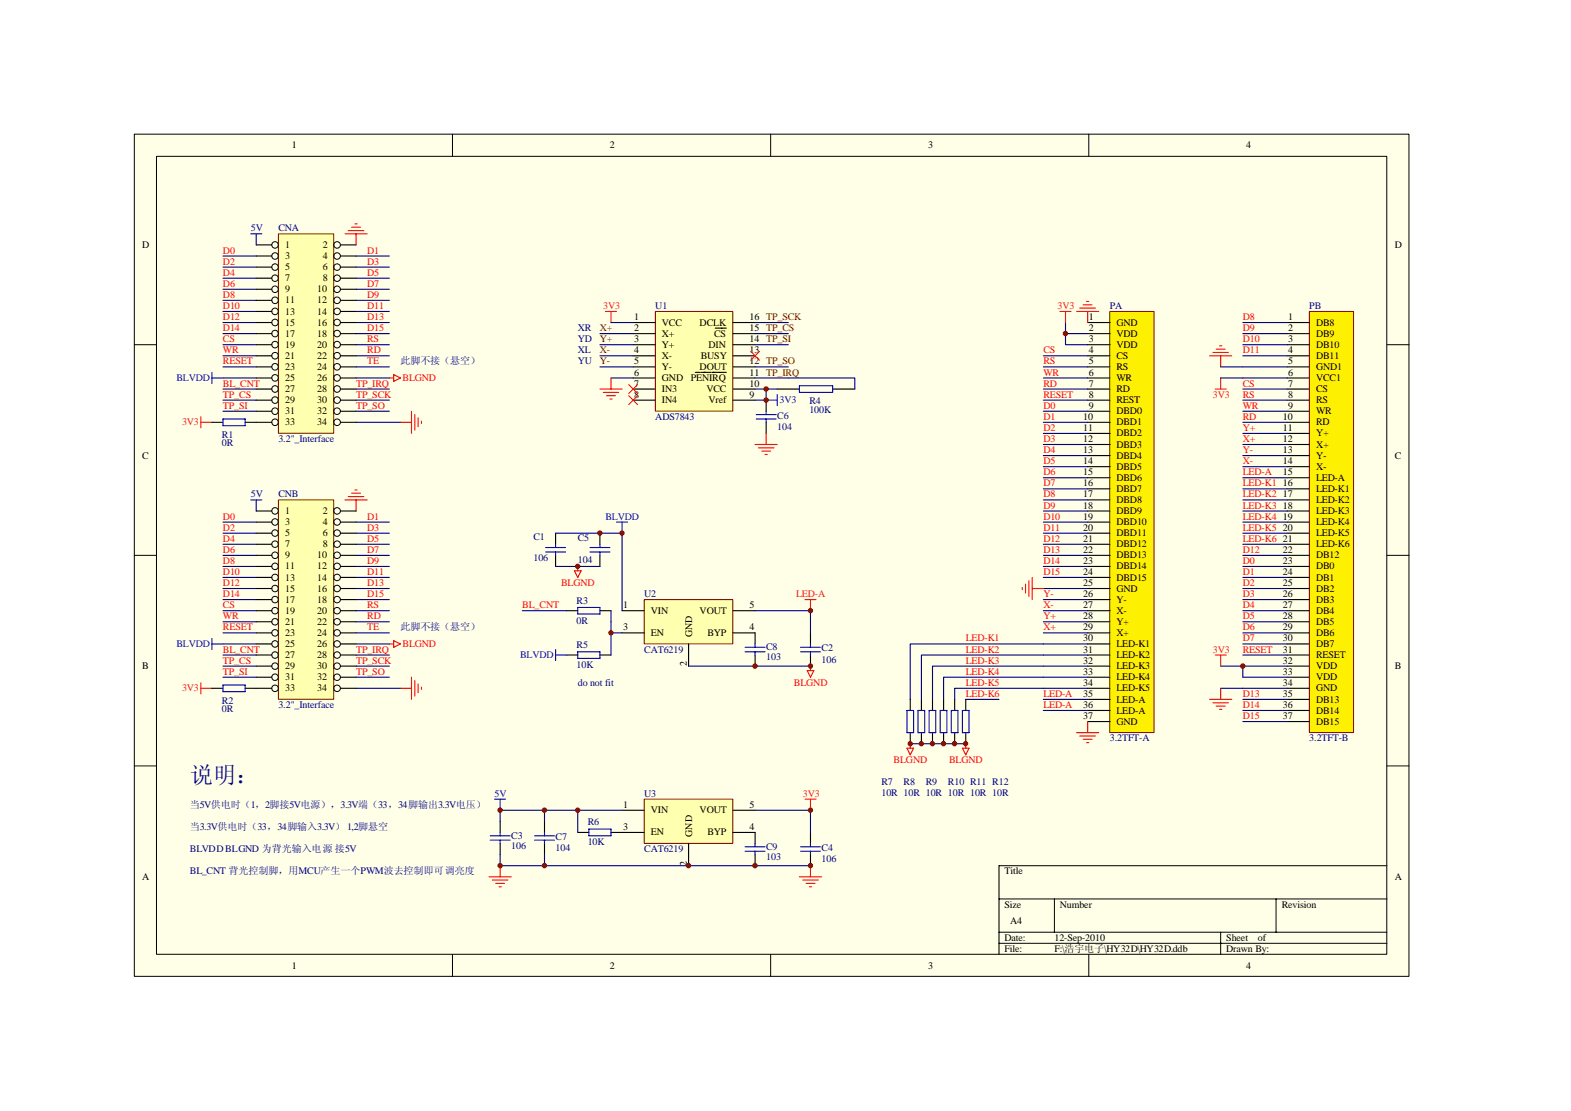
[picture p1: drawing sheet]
<svg xmlns="http://www.w3.org/2000/svg" width="297mm" height="210mm" viewBox="0 0 297 210" stroke-linecap="round" stroke-linejoin="round" font-family="sans-serif">
<path d="M25.4 25.4h241v159.1h-241z" fill="#ffffe8"/>
<g fill="none" stroke="#000" stroke-width=".19">
<path d="M25.4 25.4h241v159.1h-241zM29.6 29.5h232.6v150.9h-232.6zM85.6 25.4v4.1M145.7 25.4v4.1M205.9 25.4v4.1M25.4 65.2h4.2M262.2 65.2h4.2M25.4 105h4.2M262.2 105h4.2M25.4 144.8h4.2M262.2 144.8h4.2M188.9 169.9h73.3"/>
<path d="M188.9 176.2h73.3M188.9 178.3h73.3M199.4 169.9v6.3M230.8 176.2v4.2M241.3 169.9v6.3M262.2 163.6h-73.3v16.8M85.6 180.4v4.2M145.7 180.4v4.2M205.9 180.4v4.2"/>
</g>
<g fill="none" stroke="#000080" stroke-width=".21">
<path d="M42.2 48.4h6.2M42.2 50.5h6.2M42.2 52.6h6.2M42.2 54.7h6.2M42.2 56.8h6.2M42.2 58.9h6.2M67.3 48.4h6.3M67.3 50.5h6.3M67.3 52.6h6.3M67.3 54.7h6.3M67.3 56.8h6.3M67.3 58.9h6.3"/>
<path d="M42.2 61h6.2M42.2 63.1h6.2M42.2 65.2h6.2M42.2 67.2h6.2M42.2 69.3h6.2M42.2 73.5h6.2M42.2 75.6h6.2M42.2 77.7h6.2M67.3 61h6.3M67.3 63.1h6.3M67.3 65.2h6.3M67.3 67.2h6.3"/>
<path d="M67.3 69.3h6.3M67.3 73.5h6.3M67.3 75.6h6.3M67.3 77.7h6.3"/>
</g>
<path d="M47.4 44.2h2.1M48.4 44.2v2.1" fill="none" stroke="#0000bf" stroke-width=".21"/>
<path d="M65.2 44.2h4.2M65.8 43.6h3M66.5 42.9h1.7M67.1 42.3h.4M67.3 44.2v2.1" fill="none" stroke="#f00" stroke-width=".21"/>
<path d="M52.7 44.2h10.4v37.7h-10.4z" fill="#ffffb0"/>
<path d="M52.6 44.2h10.5v37.7h-10.5z" fill="none" stroke="#800000" stroke-width=".19"/>
<g fill="none" stroke="#000" stroke-width=".19">
<circle cx="52" cy="56.8" r=".62"/>
<circle cx="52" cy="58.8" r=".62"/>
<circle cx="52" cy="46.3" r=".62"/>
<circle cx="52" cy="48.4" r=".62"/>
<circle cx="52" cy="50.5" r=".62"/>
<circle cx="52" cy="54.7" r=".62"/>
<circle cx="52" cy="52.6" r=".62"/>
<circle cx="63.7" cy="56.8" r=".62"/>
<circle cx="63.7" cy="58.8" r=".62"/>
<circle cx="63.7" cy="46.3" r=".62"/>
<circle cx="63.7" cy="48.4" r=".62"/>
<circle cx="63.7" cy="50.5" r=".62"/>
<circle cx="63.7" cy="52.6" r=".62"/>
<circle cx="63.7" cy="54.7" r=".62"/>
<circle cx="52" cy="69.3" r=".62"/>
<circle cx="52" cy="71.4" r=".62"/>
<circle cx="52" cy="73.5" r=".62"/>
<circle cx="52" cy="60.9" r=".62"/>
<circle cx="52" cy="75.6" r=".62"/>
<circle cx="52" cy="77.7" r=".62"/>
<circle cx="52" cy="63" r=".62"/>
<circle cx="52" cy="67.2" r=".62"/>
<circle cx="52" cy="79.8" r=".62"/>
<circle cx="52" cy="65.1" r=".62"/>
<circle cx="63.7" cy="69.3" r=".62"/>
<circle cx="63.7" cy="71.4" r=".62"/>
<circle cx="63.7" cy="60.9" r=".62"/>
<circle cx="63.7" cy="73.5" r=".62"/>
<circle cx="63.7" cy="75.6" r=".62"/>
<circle cx="63.7" cy="65.1" r=".62"/>
<circle cx="63.7" cy="79.8" r=".62"/>
<circle cx="63.7" cy="63" r=".62"/>
<circle cx="63.7" cy="67.2" r=".62"/>
<circle cx="63.7" cy="77.7" r=".62"/>
</g>
<g fill="none" stroke="#000" stroke-width=".21">
<path d="M48.4 46.3h3M48.4 48.4h3M48.4 50.5h3M48.4 52.6h3M48.4 54.7h3M48.4 56.8h3M48.4 58.9h3M64.4 46.3h2.9M64.4 48.4h2.9M64.4 50.5h2.9M64.4 52.6h2.9M64.4 54.7h2.9"/>
<path d="M64.4 56.8h2.9M64.4 58.9h2.9M48.4 61h3M48.4 63.1h3M48.4 65.2h3M48.4 67.2h3M48.4 69.3h3M48.4 71.4h3M48.4 73.5h3M48.4 75.6h3M48.4 77.7h3M48.4 79.8h3"/>
<path d="M64.4 61h2.9M64.4 63.1h2.9M64.4 65.2h2.9M64.4 67.2h2.9M64.4 69.3h2.9M64.4 71.4h2.9M64.4 73.5h2.9M64.4 75.6h2.9M64.4 77.7h2.9M64.4 79.8h2.9"/>
</g>
<path d="M40.1 70.4v2.1M40.1 71.4h2.1" fill="none" stroke="#00f" stroke-width=".21"/>
<path d="M73.6 71.4h.8M74.4 70.8l1.3 .6-1.3 .7zM75.7 79.8h2.1M77.8 77.7v4.2M78.4 78.4v2.9M79.1 79v1.6M79.7 79.6v.4" fill="none" stroke="#f00" stroke-width=".21"/>
<path d="M42.2 71.4h6.2M67.3 71.4h6.3" fill="none" stroke="#000080" stroke-width=".21"/>
<path d="M38 78.8v2.1M38 79.8h2.1" fill="none" stroke="#ee0e22" stroke-width=".21"/>
<path d="M209.9 58.9h8.3v79.6h-8.3z" fill="#fdf101"/>
<path d="M209.8 58.9h8.4v79.6h-8.4z" fill="none" stroke="#800000" stroke-width=".19"/>
<g fill="none" stroke="#000" stroke-width=".21">
<path d="M205.7 61h4.1M205.7 63.1h4.1M205.7 65.2h4.1M205.7 67.2h4.1M205.7 69.3h4.1M205.7 71.4h4.1M205.7 73.5h4.1M205.7 75.6h4.1M205.7 77.7h4.1M205.7 79.8h4.1M205.7 81.9h4.1M205.7 84h4.1"/>
<path d="M205.7 86.1h4.1M205.7 88.2h4.1M205.7 90.3h4.1M205.7 92.4h4.1M205.7 94.5h4.1M205.7 96.6h4.1M205.7 98.7h4.1M205.7 100.8h4.1M205.7 102.9h4.1M205.7 105h4.1M205.7 107.1h4.1M205.7 109.1h4.1"/>
<path d="M205.7 111.2h4.1M205.7 113.3h4.1M205.7 115.4h4.1M205.7 117.5h4.1M205.7 119.6h4.1M205.7 121.7h4.1M205.7 123.8h4.1M205.7 125.9h4.1M205.7 128h4.1M205.7 130.1h4.1M205.7 132.2h4.1M205.7 134.3h4.1"/>
<path d="M205.7 136.4h4.1"/>
</g>
<path d="M247.6 58.9h8.3v79.6h-8.3z" fill="#fdf101"/>
<path d="M247.6 58.9h8.3v79.6h-8.3z" fill="none" stroke="#800000" stroke-width=".19"/>
<g fill="none" stroke="#000" stroke-width=".21">
<path d="M243.4 61h4.2M243.4 63.1h4.2M243.4 65.2h4.2M243.4 67.2h4.2M243.4 69.3h4.2M243.4 71.4h4.2M243.4 73.5h4.2M243.4 75.6h4.2M243.4 77.7h4.2M243.4 79.8h4.2M243.4 81.9h4.2M243.4 84h4.2"/>
<path d="M243.4 86.1h4.2M243.4 88.2h4.2M243.4 90.3h4.2M243.4 92.4h4.2M243.4 94.5h4.2M243.4 96.6h4.2M243.4 98.7h4.2M243.4 100.8h4.2M243.4 102.9h4.2M243.4 105h4.2M243.4 107.1h4.2M243.4 109.1h4.2"/>
<path d="M243.4 111.2h4.2M243.4 113.3h4.2M243.4 115.4h4.2M243.4 117.5h4.2M243.4 119.6h4.2M243.4 121.7h4.2M243.4 123.8h4.2M243.4 125.9h4.2M243.4 128h4.2M243.4 130.1h4.2M243.4 132.2h4.2M243.4 134.3h4.2"/>
<path d="M243.4 136.4h4.2"/>
</g>
<g fill="none" stroke="#000080" stroke-width=".21">
<path d="M197.3 67.2h8.4M197.3 69.3h8.4M197.3 71.4h8.4M197.3 73.5h8.4M197.3 75.6h8.4M197.3 77.7h8.4M197.3 79.8h8.4M235 67.2h8.4M235 69.3h8.4M235 71.4h8.4M235 73.5h8.4M235 75.6h8.4"/>
<path d="M235 77.7h8.4M235 79.8h8.4M235 61h8.4M235 63.1h8.4M235 65.2h8.4M197.3 81.9h8.4M197.3 84h8.4M197.3 86.1h8.4M197.3 88.2h8.4M197.3 90.3h8.4M197.3 92.4h8.4M197.3 94.5h8.4"/>
<path d="M197.3 96.6h8.4M197.3 98.7h8.4M235 81.9h8.4M235 84h8.4M235 86.1h8.4M235 88.2h8.4M235 90.3h8.4M235 92.4h8.4M235 94.5h8.4M235 96.6h8.4M235 98.7h8.4M197.3 100.8h8.4"/>
<path d="M197.3 102.9h8.4M197.3 105h8.4M197.3 107.1h8.4M197.3 109.1h8.4M197.3 111.2h8.4M197.3 113.3h8.4M197.3 115.4h8.4M197.3 117.5h8.4M197.3 119.6h8.4M235 100.8h8.4M235 102.9h8.4M235 105h8.4"/>
<path d="M235 107.1h8.4M235 109.1h8.4M235 111.2h8.4M235 113.3h8.4M235 115.4h8.4M235 117.5h8.4M235 119.6h8.4M197.3 121.7h8.4M197.3 123.8h8.4M197.3 125.9h8.4M197.3 128h8.4M197.3 130.1h8.4"/>
<path d="M197.3 132.2h8.4M197.3 134.3h8.4M235 121.7h8.4M235 123.8h8.4M235 125.9h8.4M235 128h8.4M235 130.1h8.4M235 132.2h8.4M235 134.3h8.4M235 136.4h8.4"/>
</g>
<path d="M123.9 58.9h14.7v18.8h-14.7z" fill="#ffffb0"/>
<path d="M123.9 58.9h14.7v18.8h-14.7z" fill="none" stroke="#800000" stroke-width=".19"/>
<g fill="none" stroke="#000" stroke-width=".21">
<path d="M119.7 61h4.2M119.7 63.1h4.2M119.7 65.2h4.2M119.7 67.2h4.2M119.7 69.3h4.2M119.7 71.4h4.2M119.7 73.5h4.2M119.7 75.6h4.2M131.5 70.4h.8M132.5 70.4h1.9M134.6 70.4h2.7M135.2 62h2.1"/>
<path d="M138.6 61h4.2M138.6 63.1h4.2M138.6 65.2h4.2M138.6 67.2h4.2M138.6 69.3h4.2M138.6 71.4h4.2M138.6 73.5h4.2M138.6 75.6h4.2M144.9 75.6v2.1M144.9 79.8v2.1M147 73.5h4.1M157.4 73.5h4.2"/>
</g>
<path d="M114.5 58.9h2.1M115.5 58.9v2.1" fill="none" stroke="#ee0e22" stroke-width=".21"/>
<g fill="none" stroke="#000080" stroke-width=".21">
<path d="M113.4 63.1h6.3M113.4 65.2h6.3M113.4 67.2h6.3M113.4 69.3h6.3M115.5 61h4.2M115.5 71.4h4.2M142.8 71.4h18.8v2.1M142.8 61h6.3M142.8 63.1h6.3M142.8 65.2h6.3M142.8 69.3h6.3M142.8 73.5h4.2"/>
<path d="M144.9 73.5v2.1h-2.1"/>
</g>
<path d="M118.9 72.7l1.7 1.7M118.9 74.8l1.7 1.7M120.6 72.7l-1.7 1.7M120.6 74.8l-1.7 1.7M141.9 66.4l1.7 1.7M143.6 66.4l-1.7 1.7" fill="none" stroke="#f00" stroke-width=".19"/>
<path d="M113.4 73.5h4.2M114.1 74.2h2.9M114.7 74.8h1.7M115.3 75.4h.4M115.5 71.4v2.1M142.8 84h4.2M143.4 84.6h2.9M144 85.3h1.7M144.6 85.9h.5M144.9 81.9v2.1" fill="none" stroke="#f00" stroke-width=".21"/>
<path d="M143 79.2h3.7M143 78.4h3.7M144.9 75.6h2.1M144.9 77.7v.7M144.9 79.2v.6M147 74.6v2.1M151.1 72.9h6.3v1.3h-6.3z" fill="none" stroke="#00f" stroke-width=".21"/>
<path d="M121.8 151.1h16.8v8.3h-16.8z" fill="#ffffb0"/>
<path d="M121.8 151h16.8v8.4h-16.8z" fill="none" stroke="#800000" stroke-width=".19"/>
<g fill="none" stroke="#000" stroke-width=".21">
<path d="M94.6 155.2v2.1M94.6 159.4v2.1M103 155.2v2.1M103 159.4v2.1M109.2 157.3h2.1M115.5 157.3h6.3M117.6 153.1h4.2M130.2 159.4v4.2M138.6 153.1h4.2M138.6 157.3h4.2v2.1M153.2 157.3v2.1M142.8 161.5v2.1"/>
<path d="M153.2 161.5v2.1"/>
</g>
<g fill="none" stroke="#00f" stroke-width=".21">
<path d="M92.7 158h3.8M92.7 158.8h3.8M93.5 151h2.1M94.6 151v2.1M94.6 157.3v.7M94.6 158.8v.6M101.1 158h3.7M101.1 158.8h3.7M103 157.3v.7M103 158.8v.6M111.3 156.7h4.2v1.3h-4.2zM142.8 159.4v.6"/>
<path d="M153.2 159.4v.6M140.9 160.9h3.7M140.9 160h3.7M142.8 160.9v.6M151.4 160.9h3.7M151.4 160h3.7M153.2 160.9v.6"/>
</g>
<path d="M103 153.1v2.1M109.2 153.1h-14.6v2.1M117.6 153.1h-8.4v4.2M142.8 153.1h10.4v4.2M94.6 161.5v2.1h58.6M103 161.5v2.1" fill="none" stroke="#000080" stroke-width=".21"/>
<path d="M152.2 151h2.1M153.2 151v2.1" fill="none" stroke="#ee0e22" stroke-width=".21"/>
<path d="M92.5 165.7h4.2M93.1 166.3h2.9M93.7 167h1.7M94.4 167.6h.4M94.6 163.6v2.1M151.1 165.7h4.2M151.8 166.3h2.9M152.4 167h1.7M153 167.6h.5M153.2 163.6v2.1" fill="none" stroke="#f00" stroke-width=".21"/>
<path d="M121.8 113.3h16.8v8.4h-16.8z" fill="#ffffb0"/>
<path d="M121.8 113.3h16.8v8.4h-16.8z" fill="none" stroke="#800000" stroke-width=".19"/>
<g fill="none" stroke="#000" stroke-width=".21">
<path d="M40.1 79.8h2.1M46.4 79.8h2M105 100.8v2.1M105 105v2.1M107.1 115.4h2.1M113.4 115.4h2.1M113.4 100.8v2.1M113.4 105v2.1M117.6 115.4h4.2M117.6 119.6h4.2M138.6 115.4h4.2M138.6 119.6h4.2v2.1"/>
<path d="M153.2 119.6v2.1M107.1 123.8h2.1M113.4 123.8h2.1M130.2 121.7v4.2M142.8 123.8v2.1M153.2 123.8v2.1M172.1 132.2v2.1M172.1 138.5v2.1M174.2 132.2v2.1M174.2 138.5v2.1M176.3 132.2v2.1M176.3 138.5v2.1"/>
<path d="M178.4 132.2v2.1M178.4 138.5v2.1M180.5 132.2v2.1M180.5 138.5v2.1M182.6 132.2v2.1M182.6 138.5v2.1"/>
</g>
<g fill="none" stroke="#00f" stroke-width=".21">
<path d="M42.2 79.2h4.2v1.3h-4.2zM116.6 98.7h2.1M117.6 98.7v2.1M103.2 104.3h3.7M103.2 103.5h3.7M105 102.9v.6M105 104.3v.7M109.2 114.8h4.2v1.3h-4.2zM111.5 104.3h3.8M111.5 103.5h3.8M113.4 102.9v.6M113.4 104.3v.7"/>
<path d="M105 122.8v2.1M105 123.8h2.1M109.2 123.2h4.2v1.2h-4.2zM140.9 123.2h3.7M140.9 122.3h3.7M142.8 121.7v.6M142.8 123.2v.6M151.4 123.2h3.7M151.4 122.3h3.7M153.2 121.7v.6M153.2 123.2v.6M171.5 134.3h1.2v4.2h-1.2z"/>
<path d="M173.6 134.3h1.2v4.2h-1.2zM175.7 134.3h1.2v4.2h-1.2zM177.8 134.3h1.2v4.2h-1.2zM179.9 134.3h1.2v4.2h-1.2zM182 134.3h1.2v4.2h-1.2z"/>
</g>
<g fill="none" stroke="#000080" stroke-width=".21">
<path d="M67.3 79.8h8.4M201.5 61v4.2h4.2M201.5 63.1h4.2M230.8 69.3h4.2M230.8 71.4h4.2M42.2 98.7h6.2M67.3 98.7h6.3M42.2 100.8h6.2M42.2 107.1h6.2M42.2 115.4h6.2M42.2 119.6h6.2M42.2 102.9h6.2"/>
<path d="M42.2 105h6.2M42.2 109.1h6.2M42.2 111.2h6.2M42.2 113.3h6.2M42.2 117.5h6.2M67.3 100.8h6.3M67.3 107.1h6.3M67.3 115.4h6.3M67.3 119.6h6.3M67.3 102.9h6.3M67.3 105h6.3M67.3 109.1h6.3"/>
<path d="M67.3 111.2h6.3M67.3 113.3h6.3M67.3 117.5h6.3M98.8 115.4h8.3M105 100.8h12.6v14.6M105 107.1h8.4M115.5 115.4v8.4M115.5 119.6h2.1M142.8 115.4h10.4v4.2M42.2 125.9h6.2M42.2 123.8h6.2M42.2 128h6.2"/>
<path d="M67.3 125.9h6.3M67.3 123.8h6.3M67.3 128h6.3M130.2 125.9h23M182.6 132.2h6.3M197.3 121.7h-25.2v10.5M197.3 123.8h-23.1v8.4M197.3 125.9h-21v6.3M197.3 128h-18.9v4.2M197.3 130.1h-16.8v2.1M230.8 125.9h4.2v2.1M230.8 130.1h4.2"/>
<path d="M172.1 140.6h10.5"/>
</g>
<path d="M200.4 58.9h2.1M201.5 58.9v2.1M229.8 73.5h2.1M230.8 71.4v2.1M152.2 113.3h2.1M153.2 113.3v2.1M229.8 123.8h2.1M230.8 123.8v2.1" fill="none" stroke="#ee0e22" stroke-width=".21"/>
<g fill="#800000" stroke="#800000" stroke-width=".19">
<circle cx="144.8" cy="75.6" r=".42"/>
<circle cx="144.8" cy="73.5" r=".42"/>
<circle cx="201.4" cy="63" r=".42"/>
<circle cx="109.2" cy="153.1" r=".42"/>
<circle cx="94.6" cy="153.1" r=".42"/>
<circle cx="94.6" cy="163.6" r=".42"/>
<circle cx="102.9" cy="163.6" r=".42"/>
<circle cx="102.9" cy="153.1" r=".42"/>
<circle cx="142.8" cy="163.6" r=".42"/>
<circle cx="153.2" cy="163.6" r=".41"/>
<circle cx="153.2" cy="153.1" r=".41"/>
<circle cx="142.8" cy="125.9" r=".42"/>
<circle cx="153.2" cy="125.9" r=".41"/>
<circle cx="235" cy="125.9" r=".42"/>
<circle cx="153.2" cy="115.4" r=".4"/>
<circle cx="117.6" cy="100.8" r=".41"/>
<circle cx="109.2" cy="107" r=".41"/>
<circle cx="115.5" cy="119.6" r=".41"/>
<circle cx="130.2" cy="163.6" r=".42"/>
<circle cx="172.1" cy="140.6" r=".41"/>
<circle cx="174.2" cy="140.6" r=".41"/>
<circle cx="176.3" cy="140.6" r=".41"/>
<circle cx="178.4" cy="140.6" r=".41"/>
<circle cx="180.5" cy="140.6" r=".41"/>
<circle cx="182.6" cy="140.6" r=".41"/>
<circle cx="113.4" cy="100.8" r=".41"/>
</g>
<g fill="none" stroke="#f00" stroke-width=".21">
<path d="M203.6 58.9h4.1M204.2 58.2h2.9M204.8 57.6h1.7M205.4 57h.5M205.7 58.9v2.1M228.7 67.2h4.2M229.3 66.6h3M230 66h1.6M230.6 65.4h.4M230.8 67.2v2.1M65.2 94.5h4.2M65.8 93.9h3"/>
<path d="M66.5 93.2h1.7M67.1 92.6h.4M67.3 94.5v2.1M108.6 107.9h1.3l-.7 1.2zM109.2 107.1v.8M193.3 111v.4M193.9 110.4v1.7M194.5 109.8v2.9M195.2 109.1v4.2M195.2 111.2h2.1M152.6 126.7h1.3l-.7 1.3zM153.2 125.9v.8"/>
<path d="M203.6 138.5h4.1M204.2 139.1h2.9M204.8 139.7h1.7M205.7 136.4v2.1M228.7 132.2h4.2M229.3 132.8h3M230 133.5h1.6M230.6 134.1h.4M230.8 130.1v2.1M171.5 141.4h1.2l-.6 1.3zM172.1 140.6v.8M182 141.4h1.2l-.6 1.3z"/>
<path d="M182.6 140.6v.8M205.4 140.4h.5"/>
</g>
<path d="M47.4 94.5h2.1M48.4 94.5v2.1" fill="none" stroke="#0000bf" stroke-width=".21"/>
<path d="M52.7 94.5h10.4v37.7h-10.4z" fill="#ffffb0"/>
<path d="M52.6 94.5h10.5v37.7h-10.5z" fill="none" stroke="#800000" stroke-width=".19"/>
<g fill="none" stroke="#000" stroke-width=".19">
<circle cx="52" cy="98.7" r=".62"/>
<circle cx="52" cy="96.6" r=".62"/>
<circle cx="63.7" cy="98.7" r=".62"/>
<circle cx="63.7" cy="96.6" r=".62"/>
<circle cx="52" cy="102.8" r=".62"/>
<circle cx="52" cy="107" r=".62"/>
<circle cx="52" cy="104.9" r=".62"/>
<circle cx="52" cy="109.1" r=".62"/>
<circle cx="52" cy="111.2" r=".62"/>
<circle cx="52" cy="115.4" r=".62"/>
<circle cx="52" cy="113.3" r=".62"/>
<circle cx="52" cy="100.8" r=".62"/>
<circle cx="52" cy="119.6" r=".62"/>
<circle cx="52" cy="117.5" r=".62"/>
<circle cx="63.7" cy="104.9" r=".62"/>
<circle cx="63.7" cy="107" r=".62"/>
<circle cx="63.7" cy="102.9" r=".62"/>
<circle cx="63.7" cy="109.1" r=".62"/>
<circle cx="63.7" cy="113.3" r=".62"/>
<circle cx="63.7" cy="111.2" r=".62"/>
<circle cx="63.7" cy="115.4" r=".62"/>
<circle cx="63.7" cy="100.8" r=".62"/>
<circle cx="63.7" cy="119.6" r=".62"/>
<circle cx="63.7" cy="117.5" r=".62"/>
<circle cx="52" cy="130.1" r=".62"/>
<circle cx="52" cy="128" r=".62"/>
<circle cx="52" cy="123.8" r=".62"/>
<circle cx="52" cy="125.9" r=".62"/>
<circle cx="52" cy="121.7" r=".62"/>
<circle cx="63.7" cy="130.1" r=".62"/>
<circle cx="63.7" cy="128" r=".62"/>
<circle cx="63.7" cy="123.8" r=".62"/>
<circle cx="63.7" cy="125.9" r=".62"/>
<circle cx="63.7" cy="121.7" r=".62"/>
</g>
<g fill="none" stroke="#000" stroke-width=".21">
<path d="M48.4 96.6h3M48.4 98.7h3M64.4 96.6h2.9M64.4 98.7h2.9M48.4 100.8h3M48.4 102.9h3M48.4 105h3M48.4 107.1h3M48.4 109.1h3M48.4 111.2h3M48.4 113.3h3M48.4 115.4h3"/>
<path d="M48.4 117.5h3M48.4 119.6h3M64.4 100.8h2.9M64.4 102.9h2.9M64.4 105h2.9M64.4 107.1h2.9M64.4 109.1h2.9M64.4 111.2h2.9M64.4 113.3h2.9M64.4 115.4h2.9M64.4 117.5h2.9M64.4 119.6h2.9"/>
<path d="M40.1 130.1h2.1M46.4 130.1h5M48.4 121.7h3M48.4 123.8h3M48.4 125.9h3M48.4 128h3M64.4 121.7h2.9M64.4 123.8h2.9M64.4 125.9h2.9M64.4 128h2.9M64.4 130.1h2.9"/>
</g>
<path d="M40.1 120.7v2.1M40.1 121.7h2.1M42.2 129.5h4.2v1.2h-4.2z" fill="none" stroke="#00f" stroke-width=".21"/>
<path d="M73.6 121.7h.8M74.4 121.1l1.3 .6-1.3 .6zM75.7 130.1h2.1M77.8 128v4.2M78.4 128.6v3M79.1 129.3v1.6M79.7 129.9v.4" fill="none" stroke="#f00" stroke-width=".21"/>
<path d="M42.2 121.7h6.2M67.3 121.7h6.3M67.3 130.1h8.4" fill="none" stroke="#000080" stroke-width=".21"/>
<path d="M38 129.1v2M38 130.1h2.1" fill="none" stroke="#ee0e22" stroke-width=".21"/>
<text font-size="4.4" fill="#000080" x="35.9" y="147.9">说明：</text>
<g font-size="1.9">
<text x="55.2" y="28">1</text>
<text x="115.3" y="28">2</text>
<text x="175.5" y="28">3</text>
<text x="235.6" y="28">4</text>
<text x="26.9" y="46.9">D</text>
<text x="53.9" y="46.9">1</text>
<text x="61" y="46.9">2</text>
<text x="263.7" y="46.9">D</text>
<text x="53.9" y="49">3</text>
<text x="53.9" y="51.1">5</text>
<text x="53.9" y="53.2">7</text>
<text x="61" y="49">4</text>
<text x="61" y="51.1">6</text>
<text x="61" y="53.2">8</text>
<text x="53.9" y="55.3">9</text>
<text x="53.9" y="57.4">11</text>
<text x="53.9" y="59.5">13</text>
<text x="60" y="55.3">10</text>
<text x="60" y="57.4">12</text>
<text x="60" y="59.5">14</text>
<text x="53.9" y="61.6">15</text>
<text x="53.9" y="63.6">17</text>
<text x="53.9" y="65.7">19</text>
<text x="60" y="61.6">16</text>
<text x="60" y="63.6">18</text>
<text x="60" y="65.7">20</text>
<text x="119.9" y="60.5">1</text>
<text x="119.9" y="62.6">2</text>
<text x="119.9" y="64.7">3</text>
<text x="125.2" y="61.6">VCC</text>
<text x="125.2" y="63.6">X+</text>
<text x="125.2" y="65.7">Y+</text>
<text x="132.3" y="61.6">DCLK</text>
<text x="134" y="65.7">DIN</text>
<text x="135" y="63.6">CS</text>
<text x="141.7" y="60.5">16 TP_SCK</text>
<text x="141.7" y="62.6">15 TP_CS</text>
<text x="141.7" y="64.7">14 TP_SI</text>
<text x="205.9" y="60.5">1</text>
<text x="205.9" y="62.6">2</text>
<text x="205.9" y="64.7">3</text>
<text x="211.1" y="61.6">GND</text>
<text x="211.1" y="63.6">VDD</text>
<text x="211.1" y="65.7">VDD</text>
<text x="243.6" y="60.5">1</text>
<text x="243.6" y="62.6">2</text>
<text x="243.6" y="64.7">3</text>
<text x="248.8" y="61.6">DB8</text>
<text x="248.8" y="63.6">DB9</text>
<text x="248.8" y="65.7">DB10</text>
<text x="53.9" y="67.8">21</text>
<text x="53.9" y="69.9">23</text>
<text x="60" y="67.8">22</text>
<text x="60" y="69.9">24</text>
<text x="119.9" y="66.8">4</text>
<text x="119.9" y="68.9">5</text>
<text x="119.9" y="71">6</text>
<text x="125.2" y="67.8">X-</text>
<text x="125.2" y="69.9">Y-</text>
<text x="132.3" y="69.9">DOUT</text>
<text x="132.5" y="67.8">BUSY</text>
<text x="141.7" y="66.8">13</text>
<text x="141.7" y="68.9">12 TP_SO</text>
<text x="141.7" y="71">11 TP_IRQ</text>
<text x="205.9" y="66.8">4</text>
<text x="205.9" y="68.9">5</text>
<text x="205.9" y="71">6</text>
<text x="211.1" y="67.8">CS</text>
<text x="211.1" y="69.9">RS</text>
<text x="243.6" y="66.8">4</text>
<text x="243.6" y="68.9">5</text>
<text x="243.6" y="71">6</text>
<text x="248.8" y="67.8">DB11</text>
<text x="248.8" y="69.9">GND1</text>
<text x="53.9" y="72">25</text>
<text x="53.9" y="74.1">27</text>
<text x="53.9" y="76.2">29</text>
<text x="60" y="72">26</text>
<text x="60" y="74.1">28</text>
<text x="60" y="76.2">30</text>
<text x="119.9" y="73.1">7</text>
<text x="119.9" y="75.2">8</text>
<text x="125.2" y="72">GND</text>
<text x="125.2" y="74.1">IN3</text>
<text x="125.2" y="76.2">IN4</text>
<text x="130.6" y="72">PENIRQ</text>
<text x="133.6" y="74.1">VCC</text>
<text x="134" y="76.2">Vref</text>
<text x="141.7" y="75.2">9</text>
<text x="141.7" y="73.1">10</text>
<text x="205.9" y="73.1">7</text>
<text x="205.9" y="75.2">8</text>
<text x="205.9" y="77.3">9</text>
<text x="211.1" y="72">WR</text>
<text x="211.1" y="74.1">RD</text>
<text x="211.1" y="76.2">REST</text>
<text x="243.6" y="73.1">7</text>
<text x="243.6" y="75.2">8</text>
<text x="243.6" y="77.3">9</text>
<text x="248.8" y="72">VCC1</text>
<text x="248.8" y="74.1">CS</text>
<text x="248.8" y="76.2">RS</text>
<text x="53.9" y="78.3">31</text>
<text x="53.9" y="80.4">33</text>
<text x="60" y="78.3">32</text>
<text x="60" y="80.4">34</text>
<text x="204.8" y="79.4">10</text>
<text x="204.8" y="81.4">11</text>
<text x="204.8" y="83.5">12</text>
<text x="211.1" y="78.3">DBD0</text>
<text x="211.1" y="80.4">DBD1</text>
<text x="211.1" y="82.5">DBD2</text>
<text x="242.5" y="79.4">10</text>
<text x="242.5" y="81.4">11</text>
<text x="242.5" y="83.5">12</text>
<text x="248.8" y="78.3">WR</text>
<text x="248.8" y="80.4">RD</text>
<text x="248.8" y="82.5">Y+</text>
<text x="26.9" y="86.7">C</text>
<text x="204.8" y="85.6">13</text>
<text x="204.8" y="87.7">14</text>
<text x="204.8" y="89.8">15</text>
<text x="211.1" y="84.6">DBD3</text>
<text x="211.1" y="86.7">DBD4</text>
<text x="211.1" y="88.8">DBD5</text>
<text x="242.5" y="85.6">13</text>
<text x="242.5" y="87.7">14</text>
<text x="242.5" y="89.8">15</text>
<text x="248.8" y="84.6">X+</text>
<text x="248.8" y="86.7">Y-</text>
<text x="248.8" y="88.8">X-</text>
<text x="263.7" y="86.7">C</text>
<text x="204.8" y="91.9">16</text>
<text x="204.8" y="94">17</text>
<text x="211.1" y="90.9">DBD6</text>
<text x="211.1" y="93">DBD7</text>
<text x="211.1" y="95.1">DBD8</text>
<text x="242.5" y="91.9">16</text>
<text x="242.5" y="94">17</text>
<text x="248.8" y="90.9">LED-A</text>
<text x="248.8" y="93">LED-K1</text>
<text x="248.8" y="95.1">LED-K2</text>
<text x="53.9" y="97.2">1</text>
<text x="53.9" y="99.3">3</text>
<text x="53.9" y="101.3">5</text>
<text x="61" y="97.2">2</text>
<text x="61" y="99.3">4</text>
<text x="61" y="101.3">6</text>
<text x="204.8" y="96.1">18</text>
<text x="204.8" y="98.2">19</text>
<text x="204.8" y="100.3">20</text>
<text x="211.1" y="97.2">DBD9</text>
<text x="211.1" y="99.3">DBD10</text>
<text x="211.1" y="101.3">DBD11</text>
<text x="242.5" y="96.1">18</text>
<text x="242.5" y="98.2">19</text>
<text x="242.5" y="100.3">20</text>
<text x="248.8" y="97.2">LED-K3</text>
<text x="248.8" y="99.3">LED-K4</text>
<text x="248.8" y="101.3">LED-K5</text>
<text x="53.9" y="103.4">7</text>
<text x="53.9" y="105.5">9</text>
<text x="53.9" y="107.6">11</text>
<text x="60" y="105.5">10</text>
<text x="60" y="107.6">12</text>
<text x="61" y="103.4">8</text>
<text x="204.8" y="102.4">21</text>
<text x="204.8" y="104.5">22</text>
<text x="204.8" y="106.6">23</text>
<text x="211.1" y="103.4">DBD12</text>
<text x="211.1" y="105.5">DBD13</text>
<text x="211.1" y="107.6">DBD14</text>
<text x="242.5" y="102.4">21</text>
<text x="242.5" y="104.5">22</text>
<text x="242.5" y="106.6">23</text>
<text x="248.8" y="103.4">LED-K6</text>
<text x="248.8" y="105.5">DB12</text>
<text x="248.8" y="107.6">DB0</text>
<text x="53.9" y="109.7">13</text>
<text x="53.9" y="111.8">15</text>
<text x="53.9" y="113.9">17</text>
<text x="60" y="109.7">14</text>
<text x="60" y="111.8">16</text>
<text x="60" y="113.9">18</text>
<text x="204.8" y="108.7">24</text>
<text x="204.8" y="110.8">25</text>
<text x="204.8" y="112.9">26</text>
<text x="211.1" y="109.7">DBD15</text>
<text x="211.1" y="111.8">GND</text>
<text x="211.1" y="113.9">Y-</text>
<text x="242.5" y="108.7">24</text>
<text x="242.5" y="110.8">25</text>
<text x="242.5" y="112.9">26</text>
<text x="248.8" y="109.7">DB1</text>
<text x="248.8" y="111.8">DB2</text>
<text x="248.8" y="113.9">DB3</text>
<text x="53.9" y="116">19</text>
<text x="53.9" y="118.1">21</text>
<text x="60" y="116">20</text>
<text x="60" y="118.1">22</text>
<text x="117.8" y="115">1</text>
<text x="117.8" y="119.1">3</text>
<text x="123.1" y="116">VIN</text>
<text x="132.3" y="116">VOUT</text>
<text x="141.7" y="115">5</text>
<text x="141.7" y="119.1">4</text>
<text x="204.8" y="115">27</text>
<text x="204.8" y="117.1">28</text>
<text x="204.8" y="119.1">29</text>
<text x="211.1" y="116">X-</text>
<text x="211.1" y="118.1">Y+</text>
<text x="242.5" y="115">27</text>
<text x="242.5" y="117.1">28</text>
<text x="242.5" y="119.1">29</text>
<text x="248.8" y="116">DB4</text>
<text x="248.8" y="118.1">DB5</text>
<text x="53.9" y="120.2">23</text>
<text x="53.9" y="122.3">25</text>
<text x="53.9" y="124.4">27</text>
<text x="60" y="120.2">24</text>
<text x="60" y="122.3">26</text>
<text x="60" y="124.4">28</text>
<text x="123.1" y="120.2">EN</text>
<text x="129.8" y="125.9" transform="rotate(-90 129.8 125.9)">2</text>
<text x="130.9" y="120.5" transform="rotate(-90 130.9 120.5)">GND</text>
<text x="133.7" y="120.2">BYP</text>
<text x="204.8" y="121.2">30</text>
<text x="204.8" y="123.3">31</text>
<text x="204.8" y="125.4">32</text>
<text x="211.1" y="120.2">X+</text>
<text x="211.1" y="122.3">LED-K1</text>
<text x="211.1" y="124.4">LED-K2</text>
<text x="242.5" y="121.2">30</text>
<text x="242.5" y="123.3">31</text>
<text x="242.5" y="125.4">32</text>
<text x="248.8" y="120.2">DB6</text>
<text x="248.8" y="122.3">DB7</text>
<text x="248.8" y="124.4">RESET</text>
<text x="26.9" y="126.5">B</text>
<text x="53.9" y="126.5">29</text>
<text x="53.9" y="128.6">31</text>
<text x="53.9" y="130.7">33</text>
<text x="60" y="126.5">30</text>
<text x="60" y="128.6">32</text>
<text x="60" y="130.7">34</text>
<text x="204.8" y="127.5">33</text>
<text x="204.8" y="129.6">34</text>
<text x="204.8" y="131.7">35</text>
<text x="211.1" y="126.5">LED-K3</text>
<text x="211.1" y="128.6">LED-K4</text>
<text x="211.1" y="130.7">LED-K5</text>
<text x="242.5" y="127.5">33</text>
<text x="242.5" y="129.6">34</text>
<text x="242.5" y="131.7">35</text>
<text x="248.8" y="126.5">VDD</text>
<text x="248.8" y="128.6">VDD</text>
<text x="248.8" y="130.7">GND</text>
<text x="263.7" y="126.5">B</text>
<text x="204.8" y="133.8">36</text>
<text x="204.8" y="135.9">37</text>
<text x="211.1" y="132.8">LED-A</text>
<text x="211.1" y="134.9">LED-A</text>
<text x="211.1" y="137">GND</text>
<text x="242.5" y="133.8">36</text>
<text x="242.5" y="135.9">37</text>
<text x="248.8" y="132.8">DB13</text>
<text x="248.8" y="134.9">DB14</text>
<text x="248.8" y="137">DB15</text>
<text x="117.8" y="152.7">1</text>
<text x="123.1" y="153.7">VIN</text>
<text x="132.3" y="153.7">VOUT</text>
<text x="141.7" y="152.7">5</text>
<text x="117.8" y="156.9">3</text>
<text x="123.1" y="157.9">EN</text>
<text x="130.9" y="158.2" transform="rotate(-90 130.9 158.2)">GND</text>
<text x="133.7" y="157.9">BYP</text>
<text x="141.7" y="156.9">4</text>
<text x="26.9" y="166.3">A</text>
<text x="129.8" y="163.6" transform="rotate(-90 129.8 163.6)">2</text>
<text x="189.9" y="165.2">Title</text>
<text x="263.7" y="166.3">A</text>
<text x="189.9" y="171.5">Size</text>
<text x="200.4" y="171.5">Number</text>
<text x="242.3" y="171.5">Revision</text>
<text x="189.9" y="177.8">Date:</text>
<text x="189.9" y="179.9">File:</text>
<text x="191" y="174.7">A4</text>
<text x="199.4" y="179.9">F:\浩宇电子\HY32D\HY32D.ddb</text>
<text x="199.4" y="177.8">12-Sep-2010</text>
<text x="231.9" y="179.9">Drawn By:</text>
<text x="231.9" y="177.8">Sheet</text>
<text x="237.8" y="177.8">of</text>
<text x="55.2" y="183">1</text>
<text x="115.3" y="183">2</text>
<text x="175.5" y="183">3</text>
<text x="235.6" y="183">4</text>
</g>
<g font-size="1.9" fill="#f00">
<text x="42.2" y="47.9">D0</text>
<text x="69.4" y="47.9">D1</text>
<text x="42.2" y="50">D2</text>
<text x="42.2" y="52.1">D4</text>
<text x="69.4" y="50">D3</text>
<text x="69.4" y="52.1">D5</text>
<text x="42.2" y="54.2">D6</text>
<text x="42.2" y="56.3">D8</text>
<text x="42.2" y="58.4">D10</text>
<text x="69.4" y="54.2">D7</text>
<text x="69.4" y="56.3">D9</text>
<text x="69.4" y="58.4">D11</text>
<text x="42.2" y="60.5">D12</text>
<text x="42.2" y="62.6">D14</text>
<text x="42.2" y="64.7">CS</text>
<text x="69.4" y="60.5">D13</text>
<text x="69.4" y="62.6">D15</text>
<text x="69.4" y="64.7">RS</text>
<text x="235" y="60.5">D8</text>
<text x="235" y="62.6">D9</text>
<text x="235" y="64.7">D10</text>
<text x="42.2" y="66.8">WR</text>
<text x="42.2" y="68.9">RESET</text>
<text x="69.4" y="66.8">RD</text>
<text x="69.4" y="68.9">TE</text>
<text x="197.3" y="66.8">CS</text>
<text x="197.3" y="68.9">RS</text>
<text x="197.3" y="71">WR</text>
<text x="235" y="66.8">D11</text>
<text x="42.2" y="75.2">TP_CS</text>
<text x="42.2" y="77.3">TP_SI</text>
<text x="42.2" y="73.1">BL_CNT</text>
<text x="67.3" y="77.3">TP_SO</text>
<text x="67.3" y="73.1">TP_IRQ</text>
<text x="67.3" y="75.2">TP_SCK</text>
<text x="76.1" y="72">BLGND</text>
<text x="197.3" y="73.1">RD</text>
<text x="197.3" y="75.2">RESET</text>
<text x="197.3" y="77.3">D0</text>
<text x="235" y="73.1">CS</text>
<text x="235" y="75.2">RS</text>
<text x="235" y="77.3">WR</text>
<text x="197.3" y="79.4">D1</text>
<text x="197.3" y="81.4">D2</text>
<text x="197.3" y="83.5">D3</text>
<text x="235" y="79.4">RD</text>
<text x="235" y="81.4">Y+</text>
<text x="235" y="83.5">X+</text>
<text x="197.3" y="85.6">D4</text>
<text x="197.3" y="87.7">D5</text>
<text x="197.3" y="89.8">D6</text>
<text x="235" y="85.6">Y-</text>
<text x="235" y="87.7">X-</text>
<text x="235" y="89.8">LED-A</text>
<text x="197.3" y="91.9">D7</text>
<text x="197.3" y="94">D8</text>
<text x="235" y="91.9">LED-K1</text>
<text x="235" y="94">LED-K2</text>
<text x="42.2" y="98.2">D0</text>
<text x="42.2" y="100.3">D2</text>
<text x="69.4" y="98.2">D1</text>
<text x="69.4" y="100.3">D3</text>
<text x="197.3" y="96.1">D9</text>
<text x="197.3" y="98.2">D10</text>
<text x="197.3" y="100.3">D11</text>
<text x="235" y="96.1">LED-K3</text>
<text x="235" y="98.2">LED-K4</text>
<text x="235" y="100.3">LED-K5</text>
<text x="42.2" y="102.4">D4</text>
<text x="42.2" y="104.5">D6</text>
<text x="42.2" y="106.6">D8</text>
<text x="69.4" y="102.4">D5</text>
<text x="69.4" y="104.5">D7</text>
<text x="69.4" y="106.6">D9</text>
<text x="197.3" y="102.4">D12</text>
<text x="197.3" y="104.5">D13</text>
<text x="197.3" y="106.6">D14</text>
<text x="235" y="106.6">D0</text>
<text x="235" y="104.5">D12</text>
<text x="235" y="102.4">LED-K6</text>
<text x="42.2" y="108.7">D10</text>
<text x="42.2" y="110.8">D12</text>
<text x="42.2" y="112.9">D14</text>
<text x="69.4" y="108.7">D11</text>
<text x="69.4" y="110.8">D13</text>
<text x="69.4" y="112.9">D15</text>
<text x="106.1" y="110.8">BLGND</text>
<text x="197.3" y="108.7">D15</text>
<text x="197.3" y="112.9">Y-</text>
<text x="235" y="108.7">D1</text>
<text x="235" y="110.8">D2</text>
<text x="235" y="112.9">D3</text>
<text x="42.2" y="115">CS</text>
<text x="42.2" y="117.1">WR</text>
<text x="42.2" y="119.1">RESET</text>
<text x="69.4" y="115">RS</text>
<text x="69.4" y="117.1">RD</text>
<text x="69.4" y="119.1">TE</text>
<text x="98.8" y="115">BL_CNT</text>
<text x="197.3" y="115">X-</text>
<text x="197.3" y="117.1">Y+</text>
<text x="197.3" y="119.1">X+</text>
<text x="235" y="115">D4</text>
<text x="235" y="117.1">D5</text>
<text x="235" y="119.1">D6</text>
<text x="42.2" y="125.4">TP_CS</text>
<text x="42.2" y="123.3">BL_CNT</text>
<text x="67.3" y="123.3">TP_IRQ</text>
<text x="67.3" y="125.4">TP_SCK</text>
<text x="76.1" y="122.3">BLGND</text>
<text x="182.6" y="121.2">LED-K1</text>
<text x="182.6" y="123.3">LED-K2</text>
<text x="182.6" y="125.4">LED-K3</text>
<text x="235" y="121.2">D7</text>
<text x="235" y="123.3">RESET</text>
<text x="42.2" y="127.5">TP_SI</text>
<text x="67.3" y="127.5">TP_SO</text>
<text x="150.1" y="129.6">BLGND</text>
<text x="182.6" y="127.5">LED-K4</text>
<text x="182.6" y="129.6">LED-K5</text>
<text x="182.6" y="131.7">LED-K6</text>
<text x="197.3" y="131.7">LED-A</text>
<text x="235" y="131.7">D13</text>
<text x="197.3" y="133.8">LED-A</text>
<text x="235" y="133.8">D14</text>
<text x="235" y="135.9">D15</text>
<text x="169" y="144.3">BLGND</text>
<text x="179.4" y="144.3">BLGND</text>
</g>
<g font-size="1.9" fill="#0000bf">
<text x="47.4" y="43.7">5V</text>
<text x="47.4" y="94">5V</text>
</g>
<g font-size="1.9" fill="#000080">
<text x="52.6" y="43.7">CNA</text>
<text x="123.9" y="58.4">U1</text>
<text x="209.8" y="58.4">PA</text>
<text x="247.6" y="58.4">PB</text>
<text x="109.2" y="62.6">XR</text>
<text x="109.2" y="64.7">YD</text>
<text x="75.7" y="68.9">此脚不接（悬空）</text>
<text x="109.2" y="68.9">YU</text>
<text x="109.2" y="66.8">XL</text>
<text x="153" y="76.4">R4</text>
<text x="41.9" y="82.7">R1</text>
<text x="52.6" y="83.5">3.2&quot;_Interface</text>
<text x="123.9" y="79.4">ADS7843</text>
<text x="147" y="79.1">C6</text>
<text x="147" y="81.2">104</text>
<text x="153" y="78.1">100K</text>
<text x="41.9" y="84.4">0R</text>
<text x="52.6" y="94">CNB</text>
<text x="100.9" y="102">C1</text>
<text x="100.9" y="106">106</text>
<text x="109.2" y="102.2">C5</text>
<text x="109.2" y="106.4">104</text>
<text x="121.8" y="112.9">U2</text>
<text x="75.7" y="119.1">此脚不接（悬空）</text>
<text x="109" y="114.1">R3</text>
<text x="109" y="117.9">0R</text>
<text x="109" y="122.5">R5</text>
<text x="121.8" y="123.3">CAT6219</text>
<text x="144.9" y="122.9">C8</text>
<text x="144.9" y="124.8">103</text>
<text x="155.3" y="123.1">C2</text>
<text x="155.3" y="125.2">106</text>
<text x="109" y="126.3">10K</text>
<text x="109.2" y="129.6">do not fit</text>
<text x="41.9" y="133">R2</text>
<text x="41.9" y="134.7">0R</text>
<text x="52.6" y="133.8">3.2&quot;_Interface</text>
<text x="209.8" y="140.1">3.2TFT-A</text>
<text x="247.6" y="140.1">3.2TFT-B</text>
<text x="166.7" y="148.3">R7</text>
<text x="170.9" y="148.3">R8</text>
<text x="175" y="148.3">R9</text>
<text x="179.2" y="148.3">R10 R11 R12</text>
<text x="35.9" y="152.7">当5V供电时（1，2脚接5V电源），3.3V端（33，34脚输出3.3V电压）</text>
<text x="121.8" y="150.6">U3</text>
<text x="166.7" y="150.4">10R 10R 10R 10R 10R 10R</text>
<text x="35.9" y="161.1">BLVDD BLGND 为背光输入电源 接5V</text>
<text x="35.9" y="156.9">当3.3V供电时（33，34脚输入3.3V） 1,2脚悬空</text>
<text x="96.7" y="158.5">C3</text>
<text x="96.7" y="160.4">106</text>
<text x="105" y="158.7">C7</text>
<text x="105" y="160.8">104</text>
<text x="111.1" y="156">R6</text>
<text x="111.1" y="159.8">10K</text>
<text x="121.8" y="161.1">CAT6219</text>
<text x="144.9" y="160.6">C9</text>
<text x="155.3" y="160.8">C4</text>
<text x="35.9" y="165.2">BL_CNT 背光控制脚，用MCU产生一个PWM波去控制即可调亮度</text>
<text x="144.9" y="162.5">103</text>
<text x="155.3" y="162.9">106</text>
</g>
<g font-size="1.9" fill="#ee0e22">
<text x="114.1" y="58.4">3V3</text>
<text x="200" y="58.4">3V3</text>
<text x="229.3" y="75.2">3V3</text>
<text x="34.4" y="80.4">3V3</text>
<text x="150.5" y="112.9">LED-A</text>
<text x="229.3" y="123.3">3V3</text>
<text x="34.4" y="130.7">3V3</text>
<text x="151.8" y="150.6">3V3</text>
</g>
<g font-size="1.9" fill="#800000">
<text x="113.4" y="62.6">X+</text>
<text x="113.4" y="64.7">Y+</text>
<text x="113.4" y="66.8">X-</text>
<text x="113.4" y="68.9">Y-</text>
</g>
<g font-size="1.9" fill="#00f">
<text x="33.4" y="72">BLVDD</text>
<text x="147.4" y="76.2">3V3</text>
<text x="114.5" y="98.2">BLVDD</text>
<text x="33.4" y="122.3">BLVDD</text>
<text x="98.3" y="124.4">BLVDD</text>
<text x="93.5" y="150.6">5V</text>
</g>
</svg>
